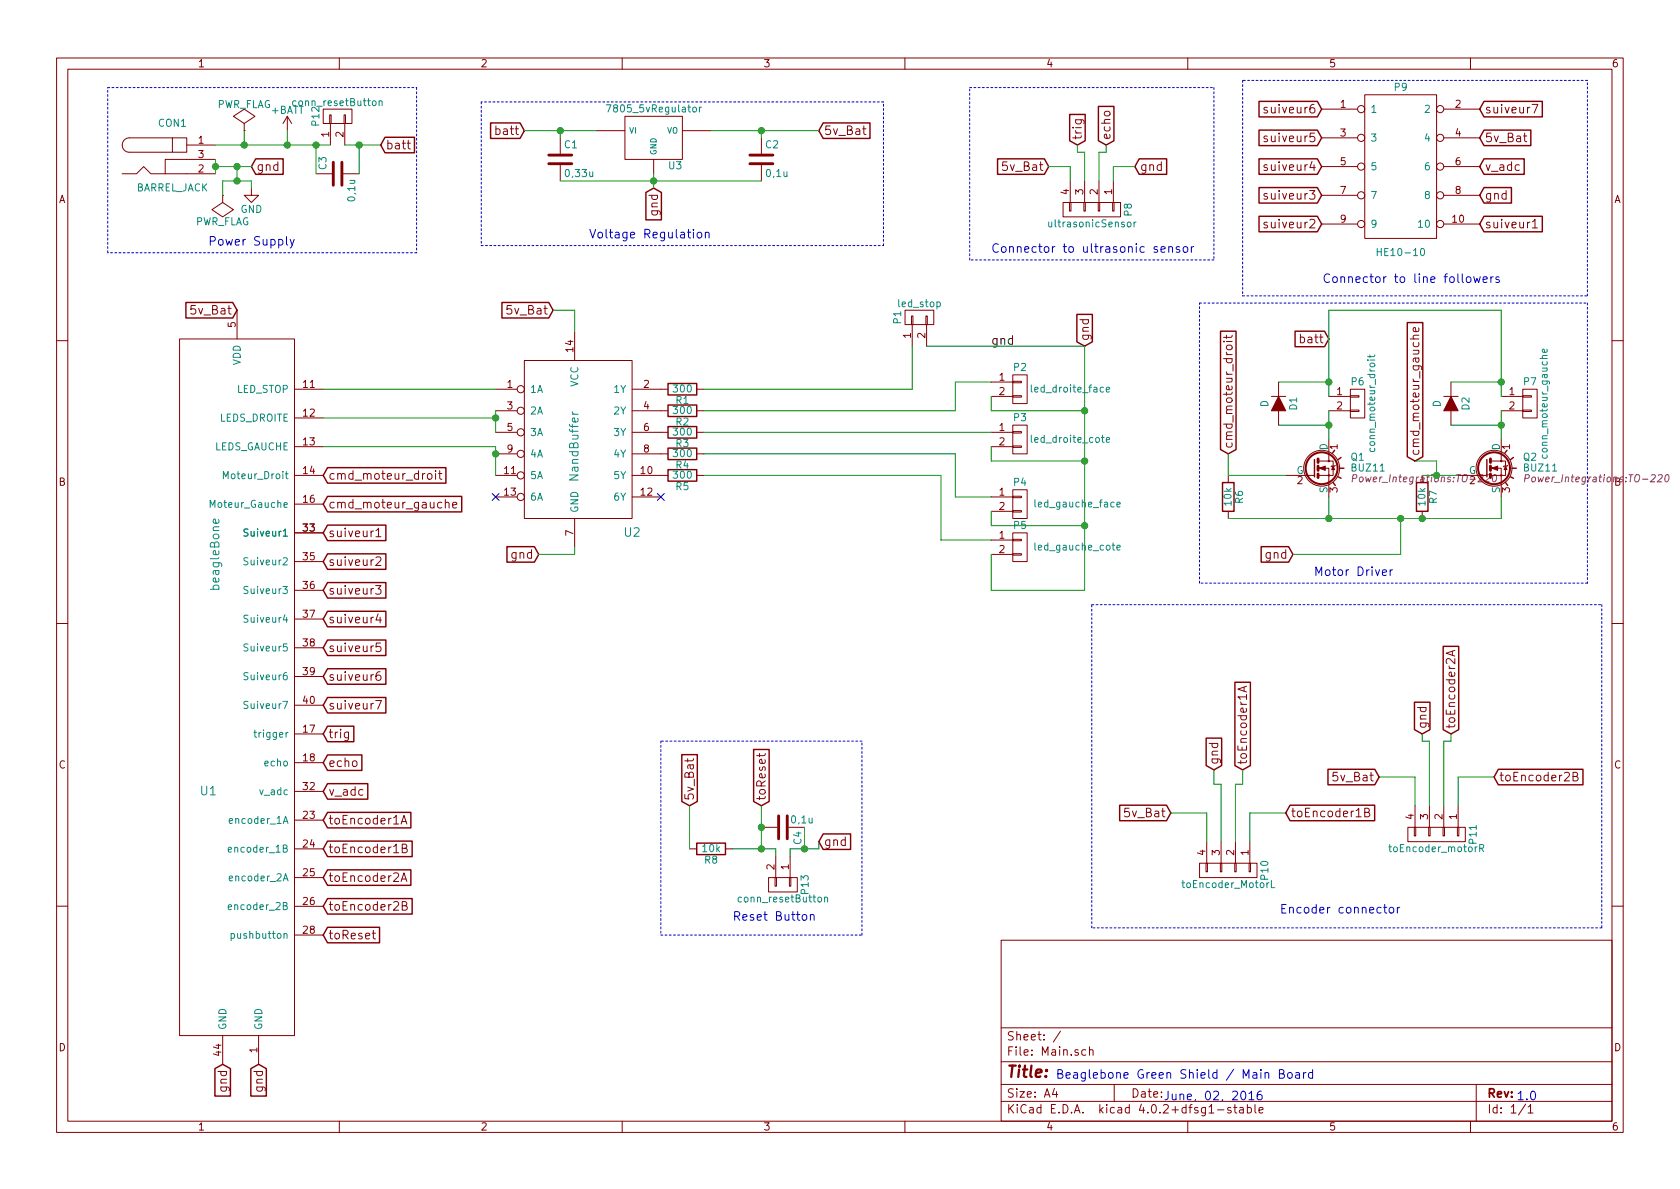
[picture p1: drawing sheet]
<svg xmlns="http://www.w3.org/2000/svg" width="297mm" height="210mm" viewBox="0 0 297 210" stroke-linecap="round" stroke-linejoin="round" font-family="sans-serif">
<g fill="none" stroke="#840000" stroke-width=".18">
<path d="M10 10.3h277v189.9h-277zM12 12.2h273v186.1h-273zM57.1 19.3h5.1v2.5h-5.1zM60 10.3v1.9M110 10.3v1.9M160 10.3v1.9M210 10.3v1.9M233.7 19.3h6.3M241.3 16.8h12.7v25.4h-12.7zM255.3 19.3h6.3M260 10.3v1.9M270.9 18.5h1l-.7 1.5"/>
<path d="M21.6 30.7h2.5l1.3-1.2 1.3 1.2h11.4M30.5 24.4h2.5v2.5h-2.5zM30.5 24.4h-7.6a1.27 1.27 0 0 0-1.3 1.2 1.27 1.27 0 0 0 1.3 1.3h7.6M33 25.6h5.1M38.1 28.2h-8.9v2.5M39.4 34.5h.1M39.4 34.5v1.3l1.9 1.3-1.9 1.2-1.9-1.2 1.9-1.3M43.2 23.1h.1M43.2 21.8l1.9-1.2-1.9-1.3-1.9 1.3 1.9 1.2v1.3M44.4 33.3v1.2h1.3l-1.3 1.3-1.2-1.3h1.2M50.8 20.6l-.8 1.2M50.8 20.6v2.5"/>
<path d="M50.8 20.6l.8 1.2M55.9 30.7h2.8M58.3 20.3h.2v1.5h-.2zM58.4 21.8v3.8M60.7 30.7h2.8M60.8 20.3h.3v1.5h-.3zM61 21.8v3.8M72 25.3h.6M72.2 24.8v1.3l.4 .2M99.1 24.4v2.8M99.1 29.2v2.8M105.4 23.1h5.1"/>
<path d="M110.5 20.6h10.1v7.6h-10.1zM115.6 28.2v2.5M120.6 23.1h5.1M134.6 24.4v2.8M134.6 29.2v2.8M152.5 22.8h.6M152.7 22.3v1.3l.4 .2M188 35.8h10.1v2.5h-10.1zM189.1 35.8h.3v1.5h-.3zM189.2 32v3.8M191.6 35.8h.3v1.5h-.3zM191.8 32v3.8"/>
<path d="M194.2 35.8h.2v1.5h-.2zM194.3 32v3.8M196.7 35.8h.3v1.5h-.3zM196.8 32v3.8M233.7 24.4h6.3M233.7 29.5h6.3M233.7 34.5h6.3M233.7 39.6h6.3M243.8 23.1h.1M255.3 24.4h6.3M255.3 29.5h6.3M255.3 34.5h6.3"/>
<path d="M255.3 39.6h6.3M269.4 24h.6M269.6 23.5v1.4l.4 .2M270.9 39.2l.5-.4v1.5M31.7 59.9h20.4v123.2h-20.4zM41.9 54.9v5M101.6 58.7v5M160 54.9h5.1v2.5h-5.1zM161.2 55.9h.2v1.5h-.2zM161.3 57.4v3.8M163.7 55.9h.3v1.5h-.3zM163.8 57.4v3.8"/>
<path d="M216.8 59.3v.6M217.9 59.3l-.2 .4h-1.4M249.4 59.9h1.5M250.8 58l.1 .4-.2 .2h-.8v-.6l.3-.1 .2 .7M250.9 59.3h-.8a.37 .37 0 0 0-.3 .3 .37 .37 0 0 0 .2 .3M270.9 40.3h.9M10 60.2h2M52.1 68.8h5M52.1 73.9h5M52.1 79h5M87.6 68.8h3.8M87.6 72.6h3.8"/>
<path d="M87.6 76.4h3.8M92.7 63.7h19.1v28h-19.1zM111.8 68.8h6.3M111.8 72.6h6.3M111.8 76.4h6.3M123.2 68.8h1.3M123.2 72.6h1.3M123.2 76.4h1.3M175.3 76.4h3.8M175.3 79h3.8M175.3 67.6h3.8M175.3 70.1h3.8"/>
<path d="M179.1 70h1.5v.2h-1.5zM179.1 67.4h1.5v.3h-1.5zM179.1 66.3h2.5v5.1h-2.5zM179.1 78.9h1.5v.2h-1.5zM179.1 76.3h1.5v.3h-1.5zM179.1 75.2h2.5v5.1h-2.5zM216.3 60.4h.2M216.8 60.4h1.1M216.9 61.2l.2-.2h.5l.2 .2 .1 .3-.3 .3h-.5l-.3-.3zM224.8 70.1h2.5M226.1 67.6v2.5M226.1 72.6v2.6"/>
<path d="M234.9 77.7v3.8h-1.7M234.9 72.6h3.9M234.9 70.1h3.9M238.8 72.5h1.5v.3h-1.5zM238.8 70h1.5v.2h-1.5zM238.8 68.8h2.5v5.1h-2.5zM255.3 70.1h2.5M256.5 67.6v2.5M256.5 72.6v2.6M265.4 77.7v3.8h-1.7M265.4 72.6h3.8M265.4 70.1h3.8"/>
<path d="M269.2 72.5h1.6v.3h-1.6zM269.2 70h1.6v.2h-1.6zM269.2 68.8h2.6v5.1h-2.6zM285 60.2h2M52.1 84.1h5M52.1 94.2h5M52.1 99.3h5M52.1 89.1h5M66.5 93.8l.4-.4v1.5M66.5 98.6l.2-.1h.4l.2 .1 .1 .3-.1 .2-.9 .9h1M66.5 94.9h.9M75.6 83.9l.3-.2 .4 .2 .1 .6-.2 .2-.3 .1-.3-.2z"/>
<path d="M77 83.2v.2M77 83.7v1.1M77.5 83.7h.6M77.7 83.2v1.4l.4 .2M78.7 89l.1-.1a.36 .36 0 0 1 .6 .1v.8M78.7 88.3v1.5M80 89.3l.8-.1-.1-.3-.4-.1-.3 .2 .1 .8h.6M87.6 80.3h3.8M87.6 84.1h3.8M87.6 87.9h3.8M101.6 91.7v5.1M111.8 80.3h6.3"/>
<path d="M111.8 84.1h6.3M111.8 87.9h5M123.2 80.3h1.3M123.2 84.1h1.3M175.3 87.9h3.8M175.3 95.5h3.8M175.3 98h3.8M175.3 90.4h3.8M179.1 97.9h1.5v.3h-1.5zM179.1 95.4h1.5v.2h-1.5zM179.1 94.2h2.5v5.1h-2.5zM179.1 90.3h1.5v.2h-1.5z"/>
<path d="M179.1 87.8h1.5v.2h-1.5zM179.1 86.6h2.5v5.1h-2.5zM217.2 84.1v1.2M217.2 90.4v1.3M227.3 84.1h5.1M233.2 84.1h1.7v3.8M234.9 81.5h.8v2.6h-.8v-1.3h-1.7M236.1 82.3l-.8 .2M251.5 90.4v1.3M257.8 84.1h5.1M263.7 84.1h1.7v3.8M265.4 81.5h.8v2.6h-.8v-1.3h-1.7"/>
<path d="M266.6 82.3l-.8 .2M10 110.3h2M52.1 104.4h5M52.1 109.5h5M52.1 114.5h5M52.1 119.6h5M66.4 103.6h1l-.5 .5 .3 .1 .2 .2-.1 .5-.2 .2h-.5l-.2-.2M66.9 108.6l-.4 1h.9M67.2 118.8a.62 .62 0 0 0-.7 .7v.7a.48 .48 0 0 0 .9-.2l-.1-.5a.48 .48 0 0 0-.8 .2M67.2 109.1v1.1M67.3 113.7h-.8v.7l.2-.1 .5 .1 .2 .2v.4l-.3 .2h-.4l-.2-.1M256.8 115.2v.7"/>
<path d="M257.2 115l-1.5 .5 1.5 .5M285 110.3h2M52.1 124.7h5M52.1 139.9h5M52.1 129.8h5M52.1 134.9h5M66.4 123.9h1l-.6 1.5M121.6 134.2v.5M122.6 134.2l-.2 .3h-1.3M134.3 133.2v.6M135.3 133.2l-.2 .4h-1.3M220 121.5v.7"/>
<path d="M220.4 121.4l-1.5 .5 1.5 .5M278.1 137.3l.7-.1 .1-.2v-.3l-.3-.1h-.5v1.5h.6l.3-.3v-.2l-.4-.3M52.1 145h5M52.1 150.1h5M52.1 155.2h5M70.9 145.7l.5-1.5 .5 1.5M70.9 155.9l.5-1.5 .5 1.5M71 145.3h.8M71 155.4h.8M71.1 150l.7-.1 .1-.2v-.3l-.3-.1h-.5v1.5h.6l.3-.3v-.2l-.4-.3M121.9 150.1h1.3M128.3 150.1h1.2"/>
<path d="M134.6 146.3h2.8M135.9 155.2h5.1v2.5h-5.1zM137 155.2h.3v1.5h-.3zM137.2 151.4v3.8M139.4 146.3h2.8M139.6 155.2h.2v1.5h-.2zM139.7 151.4v3.8M212.1 152.6h10.1v2.6h-10.1zM213.2 152.6h.3v1.6h-.3zM213.4 148.8v3.8M215.8 152.6h.2v1.6h-.2zM215.9 148.8v3.8"/>
<path d="M218.3 152.6h.3v1.6h-.3zM218.4 148.8v3.8M220.9 152.6h.2v1.6h-.2zM221 148.8v3.8M241.3 143.7l.7-.1 .1-.2-.1-.3-.2-.2h-.5v1.5h.6l.2-.1 .1-.4-.4-.2M248.9 146.3h10.2v2.5h-10.2zM250.1 146.3h.2v1.5h-.2zM250.2 142.5v3.8M252.6 146.3h.3v1.5h-.3zM252.7 142.5v3.8M255.1 146.3h.3v1.5h-.3zM255.3 142.5v3.8"/>
<path d="M257.7 146.3h.2v1.5h-.2zM257.8 142.5v3.8M10 160.2h2M52.1 160.3h5M52.1 165.3h5M65.8 165h.6M66 164.5v1.3l.4 .2M71.1 160.2l.7-.1 .1-.2v-.3l-.3-.2h-.5v1.6h.6l.2-.2 .1-.4-.4-.2M177 166.3h108v32h-108zM285 160.2h2M39.4 183.1v5.1M45.7 183.1v5.1"/>
<path d="M60 198.3v1.9M110 198.3v1.9M160 198.3v1.9M177 194.8h108M177 191.8h108M177 187.8h108M177 181.8h108M186.4 192.5l-.3 1h.9M186.8 193v1M187.5 182.3l-1.3 2M192 185.7l-.5-.1-.2 .3v.6l.2 .1 .5-.1M192.6 185.7l.2-.1 .4 .1 .1 .9"/>
<path d="M192.6 185.1v1.5M197 191.8v3M210 198.3v1.9M215.3 196.3h1.1M217.6 195.9a.37 .37 0 0 0-.6 .1l.1 .3 .5 .1 .1 .1-.2 .3-.5-.1M218.1 195.8h.6M218.3 195.3v1.3l.4 .2M219.2 195.9h.6v.9M219.8 196.2l-.4 .1-.3 .2 .3 .3 .4-.1M220.5 195.9l.5-.1 .3 .3-.2 .6h-.6M220.5 195.3v1.5M221.9 195.3v1.3l.2 .2"/>
<path d="M222.6 196.3l.7-.1v-.3l-.5-.1-.2 .2 .1 .7h.6M260 198.3v1.9M261 191.8v6.5M269.7 195.2l-1.2 2M270.2 195.8l.4-.5v1.5M270.2 196.8h.8"/>
<circle cx="240.7" cy="19.3" r=".63"/>
<circle cx="254.6" cy="19.3" r=".63"/>
<circle cx="240.7" cy="34.5" r=".63"/>
<circle cx="240.7" cy="39.6" r=".63"/>
<circle cx="240.7" cy="24.4" r=".63"/>
<circle cx="240.7" cy="29.5" r=".63"/>
<circle cx="254.6" cy="39.6" r=".63"/>
<circle cx="254.6" cy="24.4" r=".63"/>
<circle cx="254.6" cy="29.5" r=".63"/>
<circle cx="254.6" cy="34.5" r=".63"/>
<circle cx="92.1" cy="68.8" r=".63"/>
<circle cx="92.1" cy="76.4" r=".63"/>
<circle cx="92.1" cy="72.6" r=".63"/>
<circle cx="92.1" cy="84.1" r=".63"/>
<circle cx="92.1" cy="80.3" r=".63"/>
<circle cx="92.1" cy="87.9" r=".63"/>
<circle cx="233.7" cy="82.8" r="3.2"/>
<circle cx="234.9" cy="81.5" r=".13"/>
<circle cx="234.9" cy="84.1" r=".13"/>
<circle cx="264.2" cy="82.8" r="3.2"/>
<circle cx="265.4" cy="84.1" r=".13"/>
<circle cx="265.4" cy="81.5" r=".13"/>
</g>
<g fill="none" stroke="#008484" stroke-width=".18">
<path d="M65.9 17.9l.3-.1 .3 .3v.3l-.3 .3-.3-.1-.1-.2zM67 18l.2-.2 .3 .1 .1 .8M67 17.8v.9M107.2 18.5h.8l-.5 1.3M122.5 19.1l.4-.2 .2 .3v.4l-.2 .2-.4-.1zM123.7 18.9v.9M124 18.9l-.3 .3M199.4 39.4l.3-.1 .3 .2v.4l-.3 .2-.3-.1zM200.5 39.3v.8M200.9 39.3l-.4 .2M165.7 53.5l.3-.1 .3 .2-.2 .6h-.4M243.5 43.9v1.3"/>
<path d="M243.5 44.5h.7M251.3 44l.1-.1a.67 .67 0 0 1 .5 .7 .67 .67 0 0 1-.5 .6l-.1-.1-.1-.4zM101.2 72.8l.1 .3 .2 .1M101.2 73.2h1M195.6 68.9l.6-.1-.1-.3h-.3l-.2 .2 .1 .6h.4M195.6 77.8l.6-.1-.1-.3h-.3l-.2 .1 .1 .7h.4M241.8 63.7h.1M242.2 63.7h.9M242.2 62.8v.4M243.1 62.8l-.2 .3h-1.1M273.5 61.8l.1 .3-.2 .2-.6-.1v-.4l.2-.1 .1 .6M273.6 62.9h-.8l-.1 .3 .1 .2"/>
<path d="M37.2 89.7v-1.2l.4 .9 .4-.9v1.2M38.6 91.9l.1 .4-.2 .2h-.7v-.6l.2-.1 .2 .7M39.5 84.7v-1.3l.4 .9 .4-.9v1.3M50.4 83.8h.5M50.6 83.4v1l.3 .3M197.5 96.8l.6-.1-.1-.2-.3-.1-.2 .2v.6h.5M197.5 89.2l.6-.1-.1-.2-.3-.1-.2 .2v.6h.5M40.4 150.3l.5-.2v-.2l-.4-.1-.1 .2v.6h.5M144.7 158.8l.1-.2 .4 .2 .1 .5-.2 .1-.3 .1-.1-.1zM145.8 158.8l.2-.2 .3 .1v.8M145.8 158.6v.9M224.8 155.7v1.3h.6"/>
<path d="M261.6 150l.6-.1 .1-.5-.7-.1v1.3M261.9 150l.4 .6M40.4 160.4l.5-.1v-.2l-.4-.1-.1 .2v.6h.5M50.2 165.2l.2-.1h.3v.8"/>
</g>
<g fill="none" stroke="#840000" stroke-width=".25">
<path d="M194.2 18.8h2.8v6.1l-1.4 .7-1.4-.7zM222.6 17.9h10.3l.8 1.4-.8 1.4h-10.3zM262.4 17.9h10.3v2.8h-10.3l-.8-1.4zM45.2 28.1h4.9v2.7h-4.9l-.8-1.3zM68.1 24.3h5.2v2.7h-5.2l-.8-1.4zM86.7 21.7h5.2l.8 1.4-.8 1.4h-5.2zM114.2 34l1.4-.7 1.3 .7v4.9h-2.7zM145.5 21.7h8.3v2.8h-8.3l-.7-1.4zM176.4 28.1h8.3l.7 1.4-.7 1.3h-8.3zM189.1 20.2h2.8v4.7l-1.4 .7-1.4-.7zM201.4 28.1h4.9v2.7h-4.9l-.7-1.3zM222.6 38.2h10.3l.8 1.4-.8 1.4h-10.3z"/>
<path d="M222.6 33.2h10.3l.8 1.3-.8 1.4h-10.3zM222.6 28.1h10.3l.8 1.4-.8 1.3h-10.3zM222.6 23h10.3l.8 1.4-.8 1.3h-10.3zM262.4 38.2h10.3v2.8h-10.3l-.8-1.4zM262.4 33.2h4.8v2.7h-4.8l-.8-1.4zM262.4 28.1h7.1v2.7h-7.1l-.8-1.3zM262.4 23h8.3v2.7h-8.3l-.8-1.3zM32.9 53.5h8.2l.8 1.4-.8 1.3h-8.2zM88.7 53.5h8.3l.8 1.4-.8 1.3h-8.3zM190.4 55.6h2.7v4.8l-1.3 .8-1.4-.8zM215.8 58.6h2.7v20.9l-1.3 .8-1.4-.8zM229 58.6h5.2l.7 1.3-.7 1.4h-5.2z"/>
<path d="M248.8 57h2.8v23.8l-1.4 .7-1.4-.7zM118.1 67.8h5.1v2h-5.1zM118.1 71.6h5.1v2.1h-5.1zM118.1 75.4h5.1v2.1h-5.1zM118.1 79.2h5.1v2.1h-5.1zM236 79.6l-.4 .5M266.4 79.6l-.3 .5M57.9 82.7h20.9v2.7h-20.9l-.8-1.3zM57.9 87.8h23.7v2.7h-23.7l-.8-1.4zM57.9 92.9h10.3v2.7h-10.3l-.8-1.4zM57.9 97.9h10.3v2.8h-10.3l-.8-1.4zM89.6 96.7h4.9l.7 1.3-.7 1.4h-4.9z"/>
<path d="M118.1 83.1h5.1v2h-5.1zM216.2 85.3h2v5.1h-2zM223 96.7h4.8l.8 1.3-.8 1.4h-4.8zM232.4 81.3v3M235.7 85.3l.4 .5M236.6 84.3l.5 .3M236.9 82.8h.7M237.1 80.9l-.5 .4M250.4 85.3h2.1v5.1h-2.1zM262.9 81.3v3M266.2 85.3l.4 .5M267.1 84.3l.5 .3"/>
<path d="M267.3 82.8h.8M267.6 80.9l-.5 .4M57.9 103h10.3v2.8h-10.3l-.8-1.4zM57.9 108.1h10.3v2.7h-10.3l-.8-1.3zM57.9 113.2h10.3v2.7h-10.3l-.8-1.4zM57.9 118.3h10.3v2.7h-10.3l-.8-1.4zM255.2 114.3h2.7v14.7l-1.4 .8-1.3-.8zM57.9 123.3h10.3v2.8h-10.3l-.8-1.4zM57.9 138.6h7.1v2.7h-7.1l-.8-1.4zM57.9 128.4h4.7v2.8h-4.7l-.8-1.4zM57.9 133.5h6.1v2.7h-6.1l-.8-1.3zM120.5 133.4h2.8v8.3l-1.4 .8-1.4-.8z"/>
<path d="M133.2 132.5h2.8v9.2l-1.4 .8-1.4-.8zM213.3 130.5h2.7v4.9l-1.4 .7-1.3-.7zM218.3 120.6h2.8v14.8l-1.4 .7-1.4-.7zM234.8 136h8.3l.7 1.4-.7 1.4h-8.3zM250.1 124.2h2.7v4.8l-1.3 .8-1.4-.8zM264.9 136h15v2.8h-15l-.7-1.4zM57.9 143.7h14.7v2.7h-14.7l-.8-1.4zM57.9 148.7h15v2.8h-15l-.8-1.4zM57.9 153.8h14.7v2.8h-14.7l-.8-1.4zM57.9 158.9h15v2.7h-15l-.8-1.3zM123.2 149.1h5.1v2h-5.1zM145.5 147.5h4.9v2.7h-4.9l-.7-1.4z"/>
<path d="M198 142.4h8.2l.8 1.4-.8 1.3h-8.2zM228.1 142.4h15v2.7h-15l-.8-1.3zM57.9 164h9.2v2.7h-9.2l-.8-1.4zM38 189l1.4-.8 1.3 .8v4.8h-2.7zM44.3 189l1.4-.8 1.4 .8v4.8h-2.8z"/>
</g>
<path d="M87 87.3l1.2 1.2M88.2 87.3l-1.2 1.2M116.2 87.3l1.2 1.2M117.4 87.3l-1.2 1.2" fill="none" stroke="#000084" stroke-width=".18"/>
<g fill="none" stroke="#840000" stroke-width=".36">
<circle cx="233.7" cy="82.8" r="2.82"/>
<circle cx="264.2" cy="82.8" r="2.82"/>
</g>
<g fill="none" stroke="#840000" stroke-width=".51">
<path d="M58.9 28.7v4.1M60.5 28.7v4.1M97 29h4.1M97 27.4h4.1M132.6 29h4.1M132.6 27.4h4.1M233 81.1v.7M233 82.4v.8M233 83.8v.6M263.5 81.1v.7M263.5 82.4v.8M263.5 83.8v.6"/>
<path d="M137.7 144.3v4M139.2 144.3v4"/>
</g>
<g fill="#840000" stroke="#840000" stroke-width=".18">
<path d="M235.7 82.4l.3 .7h-.5z"/>
<path d="M233.3 82.8l1-.4v.8z"/>
<path d="M266.2 82.4l.2 .7h-.5z"/>
<path d="M263.8 82.8l1-.4v.8z"/>
<path d="M226.1 70.1l1.2 2.5h-2.5z"/>
<path d="M256.5 70.1l1.3 2.5h-2.5z"/>
</g>
<path d="M239.1 84.6l.7-.1 .1-.5-.7-.1-.1 1.3M262.7 84l.5-.1 .2 .1v.3l-.9 .9h.8M264.1 84l.3-.1a.75 .75 0 0 1-.3 1.3l-.2-.1v-.4zM269.6 84.6l.7-.1 .1-.5-.7-.1-.2 1.3M293.2 84l.5-.1 .2 .1v.3l-.9 .9h.8M294.5 84l.4-.1a.75 .75 0 0 1-.3 1.3l-.2-.1v-.4z" fill="none" stroke="#840084" stroke-width=".18"/>
<g fill="none" stroke="#0000c2" stroke-width=".18">
<path d="M50.6 41.8v1.3l.3 .3M51.3 42.3l.4 1.1M52 42.3l-.5 1.4-.2 .2M104.3 40.6l.5 1.5 .5-1.5M105.8 41.2l.2-.1 .5 .1v.6l-.1 .2-.4 .1-.2-.2zM124.7 41.2l.1-.1a.36 .36 0 0 1 .6 .2v.8M205.3 44.1l.7-.1-.1-.3-.4-.1-.2 .2 .1 .7h.5M206.7 43.8v-.1a.36 .36 0 0 1 .6 .1v.8M206.7 43.6v1M208.5 43.7l-.3-.1-.3 .2 .1 .2 .5 .2v.3h-.6M209.3 43.7l.4-.1 .3 .3v.4l-.3 .3-.4-.1-.1-.2v-.4zM210.6 43.6v1"/>
<path d="M211.1 43.6l-.3 .1-.2 .2M235.1 48.6a.62 .62 0 0 0-.8 0 .62 .62 0 0 0-.2 .7 .58 .58 0 0 0 .3 .6 .58 .58 0 0 0 .7-.1M235.8 49l.3-.1 .3 .3v.5l-.3 .3-.3-.1-.2-.2v-.5zM237.1 49.1l.1-.1a.36 .36 0 0 1 .5 .2v.8M237.1 48.9v1.1M264 48.9l-.2 .1-.2 .2M265 49l-.3-.1-.2 .3v.2l.5 .1v.4h-.5M232.7 101.8v-1.6l.5 1.1 .5-1.1v1.6M246.2 100.8h-.3l-.1 .3M227.4 159.9h-.8v1.6h.8M142 161.8l.3-.1 .3 .3v.5l-.3 .2h-.3l-.2-.2v-.5zM143.3 161.9l.1-.1a.36 .36 0 0 1 .5 .1v.8"/>
<path d="M143.3 161.7v1M226.6 160.7h.6M247.1 160.4v1.1M247.5 160.4l-.3 .1-.1 .3M220.8 193.4l.5-.4v1.5M220.8 194.5h.9M223 193a.62 .62 0 0 0-.7 .6l.1 .7a.48 .48 0 0 0 .8-.1l-.1-.5a.48 .48 0 0 0-.8 .1M223.7 189.8v-.1a.36 .36 0 0 1 .6 .2v.8M226.2 189.9l.7-.1 .1-.2-.1-.3-.2-.2h-.5v1.6h.6l.2-.2 .1-.3-.4-.3M227.7 189.8l.3-.1 .4 .1 .1 .6-.2 .2-.3 .1-.3-.2zM229.1 189.7h.6l.1 1M229.8 190l-.5 .1a.3 .3 0 0 0-.3 .3 .3 .3 0 0 0 .3 .3l.5-.1"/>
<path d="M230.5 189.7v1M230.9 189.7h-.3l-.1 .3M232.1 189.7a.48 .48 0 0 0-.7 .1v.7a.48 .48 0 0 0 .7 .1M232.1 189.1v1.6"/>
</g>
<g fill="none" stroke="#008400" stroke-width=".18">
<path d="M38.1 29.5h6.3M38.1 28.2v2.5M38.1 25.6h20.3M41.9 29.5v2.5M43.2 23.1v2.5M44.4 33.3v-1.3h-5v2.5M50.8 23.1v2.5M55.9 25.6v5.1M61 25.6h6.3M63.5 25.6v5.1M92.7 23.1h12.7M99.1 23.1v1.3"/>
<path d="M99.1 32h35.5M115.6 30.7v2.6M125.7 23.1h19.1M134.6 23.1v1.3M185.4 29.5h3.8v2.5M190.5 25.6v1.3h1.3v5.1M195.6 25.6v1.3h-1.3v5.1M200.7 29.5h-3.9v2.5M97.8 54.9h3.8v3.8M57.1 68.8h30.5M57.1 73.9h30.5M57.1 79h30.5v5.1"/>
<path d="M87.6 72.6v3.8M124.5 76.4h50.8M161.3 61.2v7.6h-36.8M163.8 61.2h28v43.2h-16.5v-6.4M175.3 67.6h-6.4v5h-44.4M175.3 70.1v2.5h16.5M175.3 79v2.5h16.5M226.1 67.6h8.8M226.1 75.2h8.8M234.9 70.1v-15.2h30.5v15.2M234.9 72.6v5.1M256.5 67.6h8.9"/>
<path d="M256.5 75.2h8.9M265.4 72.6v5.1M101.6 96.8v1.2h-6.4M124.5 80.3h44.4v7.6h6.4M124.5 84.1h41.9v11.4h8.9M175.3 90.4v2.6h16.5M217.2 80.3v3.8h10.1M234.9 87.9v3.8M247.6 91.7v6.3h-19M250.2 81.5h3.8v2.6M251.5 84.1h6.3M265.4 87.9v3.8h-48.2"/>
<path d="M214.6 136.1v2.6h1.3v10.1M219.7 136.1v2.6h-1.3v10.1M243.8 137.4h6.4v5.1M251.5 129.8v1.3h1.2v11.4M256.5 129.8v1.3h-1.2v11.4M264.2 137.4h-6.4v5.1M121.9 142.5v7.6M129.5 150.1h7.7v1.3M134.6 142.5v7.6M142.2 146.3v3.8M144.8 148.8v1.3h-5.1v1.3M207 143.8h6.4v5"/>
<path d="M227.3 143.8h-6.3v5"/>
</g>
<g fill="#008400" stroke="#008400" stroke-width=".25">
<circle cx="87.6" cy="73.9" r=".51"/>
<circle cx="87.6" cy="80.3" r=".51"/>
<circle cx="191.8" cy="93" r=".51"/>
<circle cx="191.8" cy="81.5" r=".51"/>
<circle cx="191.8" cy="72.6" r=".51"/>
<circle cx="235" cy="75.2" r=".51"/>
<circle cx="265.4" cy="75.2" r=".51"/>
<circle cx="265.4" cy="67.6" r=".51"/>
<circle cx="235" cy="67.6" r=".51"/>
<circle cx="99.1" cy="23.1" r=".51"/>
<circle cx="134.6" cy="23.1" r=".51"/>
<circle cx="247.7" cy="91.7" r=".51"/>
<circle cx="251.5" cy="91.7" r=".51"/>
<circle cx="235" cy="91.7" r=".51"/>
<circle cx="115.6" cy="32" r=".51"/>
<circle cx="134.6" cy="146.3" r=".51"/>
<circle cx="134.6" cy="150.1" r=".51"/>
<circle cx="142.2" cy="150.1" r=".51"/>
<circle cx="38.1" cy="29.5" r=".51"/>
<circle cx="41.9" cy="29.5" r=".51"/>
<circle cx="41.9" cy="32" r=".51"/>
<circle cx="43.2" cy="25.6" r=".51"/>
<circle cx="50.8" cy="25.6" r=".51"/>
<circle cx="55.9" cy="25.6" r=".51"/>
<circle cx="63.5" cy="25.6" r=".51"/>
</g>
<g fill="none" stroke="#0000c2" stroke-width=".18" stroke-dasharray=".3 .4">
<path d="M19 15.5h54.7M73.7 15.5v29.2M85.1 18v25.4M156.2 18h-71.1M171.4 15.5h43.2M214.6 15.5v30.5M219.7 14.2v38.1M280.7 14.2h-61M19 44.7v-29.2M73.7 44.7h-54.7M85.1 43.4h71.1M156.2 43.4v-25.4"/>
<path d="M171.4 46v-30.5M212.1 53.6h68.6M214.6 46h-43.2M219.7 52.3h61M280.7 52.3v-38.1M280.7 53.6v49.5M193 106.9h90.2M212.1 103.1v-49.5M280.7 103.1h-68.6M283.2 106.9v57.2M116.8 131.1v34.2M152.4 131.1h-35.6"/>
<path d="M116.8 165.3h35.6M152.4 165.3v-34.2M193 164.1v-57.2M283.2 164.1h-90.2"/>
</g>
<text font-size="2.8" fill="#840000" x="178" y="190.5">Title:</text>
<g font-size="2.1" fill="#840000">
<text x="87.9" y="23.9">batt</text>
<text x="145.7" y="23.9">5v_Bat</text>
<text x="224" y="20.1">suiveur6</text>
<text x="262.5" y="20.1">suiveur7</text>
<text x="68.2" y="26.4">batt</text>
<text x="191.3" y="24.7" transform="rotate(-90 191.3 24.7)">trig</text>
<text x="196.3" y="24.7" transform="rotate(-90 196.3 24.7)">echo</text>
<text x="224" y="25.1">suiveur5</text>
<text x="262.5" y="25.1">5v_Bat</text>
<text x="45.4" y="30.2">gnd</text>
<text x="177.5" y="30.2">5v_Bat</text>
<text x="201.6" y="30.2">gnd</text>
<text x="224" y="35.3">suiveur3</text>
<text x="224" y="30.2">suiveur4</text>
<text x="262.5" y="35.3">gnd</text>
<text x="262.5" y="30.2">v_adc</text>
<text x="116.3" y="38.1" transform="rotate(-90 116.3 38.1)">gnd</text>
<text x="224" y="40.4">suiveur2</text>
<text x="262.5" y="40.4">suiveur1</text>
<text x="34" y="55.6">5v_Bat</text>
<text x="89.9" y="55.6">5v_Bat</text>
<text x="192.5" y="60.3" transform="rotate(-90 192.5 60.3)">gnd</text>
<text x="230.1" y="60.7">batt</text>
<text x="217.9" y="79.3" transform="rotate(-90 217.9 79.3)">cmd_moteur_droit</text>
<text x="251" y="80.6" transform="rotate(-90 251 80.6)">cmd_moteur_gauche</text>
<text x="58.1" y="84.8">cmd_moteur_droit</text>
<text x="58.1" y="89.9">cmd_moteur_gauche</text>
<text x="58.1" y="95">suiveur1</text>
<text x="58.1" y="100.1">suiveur2</text>
<text x="90.4" y="98.8">gnd</text>
<text x="223.8" y="98.8">gnd</text>
<text x="58.1" y="105.2">suiveur3</text>
<text x="58.1" y="110.2">suiveur4</text>
<text x="58.1" y="115.3">suiveur5</text>
<text x="58.1" y="120.4">suiveur6</text>
<text x="58.1" y="125.5">suiveur7</text>
<text x="58.1" y="130.6">trig</text>
<text x="252.2" y="128.9" transform="rotate(-90 252.2 128.9)">gnd</text>
<text x="257.3" y="128.9" transform="rotate(-90 257.3 128.9)">toEncoder2A</text>
<text x="58.1" y="135.6">echo</text>
<text x="215.4" y="135.2" transform="rotate(-90 215.4 135.2)">gnd</text>
<text x="220.5" y="135.2" transform="rotate(-90 220.5 135.2)">toEncoder1A</text>
<text x="58.1" y="140.7">v_adc</text>
<text x="122.7" y="141.6" transform="rotate(-90 122.7 141.6)">5v_Bat</text>
<text x="135.4" y="141.6" transform="rotate(-90 135.4 141.6)">toReset</text>
<text x="236" y="138.2">5v_Bat</text>
<text x="265.1" y="138.2">toEncoder2B</text>
<text x="58.1" y="145.8">toEncoder1A</text>
<text x="145.7" y="149.6">gnd</text>
<text x="199.1" y="144.5">5v_Bat</text>
<text x="228.2" y="144.5">toEncoder1B</text>
<text x="58.1" y="150.9">toEncoder1B</text>
<text x="58.1" y="156">toEncoder2A</text>
<text x="58.1" y="161">toEncoder2B</text>
<text x="58.1" y="166.1">toReset</text>
<text x="178" y="184">Sheet: /</text>
<text x="178" y="186.7">File: Main.sch</text>
<text x="40.1" y="193" transform="rotate(-90 40.1 193)">gnd</text>
<text x="46.5" y="193" transform="rotate(-90 46.5 193)">gnd</text>
<text x="178" y="196.9">KiCad E.D.A. kicad 4.0.2+dfsg1-stable</text>
<text x="178" y="194.1">Size: A4</text>
<text x="263" y="196.9">Id: 1/1</text>
</g>
<g font-size="2.1" fill="#0000c2">
<text x="36.8" y="43.4">Power Supply</text>
<text x="106.5" y="42.2">Voltage Regulation</text>
<text x="175.3" y="44.7">Connector to ultrasonic sensor</text>
<text x="238.1" y="50">Connector to line followers</text>
<text x="233.8" y="101.8">Motor Driver</text>
<text x="228.3" y="161.5">Encoder connector</text>
<text x="129.5" y="162.8">Reset Button</text>
<text x="186.7" y="190.7">Beaglebone Green Shield / Main Board</text>
<text x="200" y="194.1">Date: June, 02, 2016</text>
<text x="263" y="194.1">Rev: 1.0</text>
</g>
<text font-size="2.1" x="175.3" y="61">gnd</text>
<g font-size="2.1" fill="#008484">
<text x="102.3" y="84.7" transform="rotate(-90 102.3 84.7)">NandBuffer</text>
<text x="110.4" y="94.9">U2</text>
<text x="38.8" y="104.1" transform="rotate(-90 38.8 104.1)">beagleBone</text>
<text x="35.5" y="140.6">U1</text>
</g>
<g font-size="1.8" fill="#840000">
<text x="35" y="11.9">1</text>
<text x="85" y="11.9">2</text>
<text x="135" y="11.9">3</text>
<text x="185" y="11.9">4</text>
<text x="235" y="11.9">5</text>
<text x="285" y="11.9">6</text>
<text x="237" y="19">1</text>
<text x="257.3" y="19">2</text>
<text x="35.1" y="25.4">1</text>
<text x="35.1" y="27.9">3</text>
<text x="58.2" y="24.2" transform="rotate(-90 58.2 24.2)">1</text>
<text x="60.7" y="24.2" transform="rotate(-90 60.7 24.2)">2</text>
<text x="237" y="24.1">3</text>
<text x="237" y="29.2">5</text>
<text x="257.3" y="24.1">4</text>
<text x="257.3" y="29.2">6</text>
<text x="10.4" y="35.9">A</text>
<text x="35.1" y="30.5">2</text>
<text x="189" y="34.4" transform="rotate(-90 189 34.4)">4</text>
<text x="191.5" y="34.4" transform="rotate(-90 191.5 34.4)">3</text>
<text x="194.1" y="34.4" transform="rotate(-90 194.1 34.4)">2</text>
<text x="196.6" y="34.4" transform="rotate(-90 196.6 34.4)">1</text>
<text x="237" y="34.3">7</text>
<text x="257.3" y="34.3">8</text>
<text x="285.4" y="35.9">A</text>
<text x="237" y="39.4">9</text>
<text x="256.8" y="39.4">10</text>
<text x="41.7" y="57.9" transform="rotate(-90 41.7 57.9)">5</text>
<text x="161" y="59.8" transform="rotate(-90 161 59.8)">1</text>
<text x="163.6" y="59.8" transform="rotate(-90 163.6 59.8)">2</text>
<text x="101.3" y="62.2" transform="rotate(-90 101.3 62.2)">14</text>
<text x="53.6" y="68.6">11</text>
<text x="89.7" y="68.6">1</text>
<text x="113.8" y="68.6">2</text>
<text x="176.7" y="67.3">1</text>
<text x="176.7" y="69.8">2</text>
<text x="236.4" y="69.8">1</text>
<text x="266.9" y="69.8">1</text>
<text x="53.6" y="73.7">12</text>
<text x="89.7" y="72.4">3</text>
<text x="89.7" y="76.2">5</text>
<text x="113.8" y="72.4">4</text>
<text x="113.8" y="76.2">6</text>
<text x="176.7" y="76.2">1</text>
<text x="236.4" y="72.4">2</text>
<text x="266.9" y="72.4">2</text>
<text x="53.6" y="78.7">13</text>
<text x="53.6" y="83.8">14</text>
<text x="89.2" y="83.8">11</text>
<text x="89.7" y="80">9</text>
<text x="113.3" y="83.8">10</text>
<text x="113.8" y="80">8</text>
<text x="176.7" y="78.7">2</text>
<text x="236.5" y="79.5" transform="rotate(-90 236.5 79.5)">1</text>
<text x="267" y="79.5" transform="rotate(-90 267 79.5)">1</text>
<text x="10.4" y="85.9">B</text>
<text x="53.6" y="88.9">16</text>
<text x="89.2" y="87.6">13</text>
<text x="113.3" y="87.6">12</text>
<text x="176.7" y="87.6">1</text>
<text x="229.4" y="85.6">2</text>
<text x="236.5" y="87.1" transform="rotate(-90 236.5 87.1)">3</text>
<text x="259.9" y="85.6">2</text>
<text x="267" y="87.1" transform="rotate(-90 267 87.1)">3</text>
<text x="53.6" y="94">33</text>
<text x="101.3" y="94.7" transform="rotate(-90 101.3 94.7)">7</text>
<text x="176.7" y="95.2">1</text>
<text x="176.7" y="90.2">2</text>
<text x="53.6" y="99.1">35</text>
<text x="176.7" y="97.8">2</text>
<text x="53.6" y="104.1">36</text>
<text x="53.6" y="109.2">37</text>
<text x="53.6" y="114.3">38</text>
<text x="53.6" y="119.4">39</text>
<text x="53.6" y="124.5">40</text>
<text x="53.6" y="129.5">17</text>
<text x="10.4" y="135.9">C</text>
<text x="53.6" y="134.6">18</text>
<text x="285.4" y="135.9">C</text>
<text x="53.6" y="139.7">32</text>
<text x="53.6" y="144.8">23</text>
<text x="53.6" y="149.9">24</text>
<text x="249.9" y="144.9" transform="rotate(-90 249.9 144.9)">4</text>
<text x="252.5" y="144.9" transform="rotate(-90 252.5 144.9)">3</text>
<text x="255" y="144.9" transform="rotate(-90 255 144.9)">2</text>
<text x="257.6" y="144.9" transform="rotate(-90 257.6 144.9)">1</text>
<text x="53.6" y="154.9">25</text>
<text x="136.9" y="153.8" transform="rotate(-90 136.9 153.8)">2</text>
<text x="139.4" y="153.8" transform="rotate(-90 139.4 153.8)">1</text>
<text x="213.1" y="151.2" transform="rotate(-90 213.1 151.2)">4</text>
<text x="215.6" y="151.2" transform="rotate(-90 215.6 151.2)">3</text>
<text x="218.2" y="151.2" transform="rotate(-90 218.2 151.2)">2</text>
<text x="220.7" y="151.2" transform="rotate(-90 220.7 151.2)">1</text>
<text x="53.6" y="160">26</text>
<text x="53.6" y="165.1">28</text>
<text x="10.4" y="185.9">D</text>
<text x="285.4" y="185.9">D</text>
<text x="39.1" y="186.6" transform="rotate(-90 39.1 186.6)">44</text>
<text x="45.5" y="186.2" transform="rotate(-90 45.5 186.2)">1</text>
<text x="35" y="199.9">1</text>
<text x="85" y="199.9">2</text>
<text x="135" y="199.9">3</text>
<text x="185" y="199.9">4</text>
<text x="235" y="199.9">5</text>
<text x="285" y="199.9">6</text>
</g>
<g font-size="1.8" fill="#008484">
<text x="246.6" y="16">P9</text>
<text x="28" y="22.4">CON1</text>
<text x="38.2" y="19.1">PWR_FLAG</text>
<text x="47.9" y="20.1">+BATT</text>
<text x="52.1" y="18.7">conn_resetButton</text>
<text x="56.4" y="22.1" transform="rotate(-90 56.4 22.1)">P12</text>
<text x="108" y="19.9">7805_5vRegulator</text>
<text x="242.3" y="19.9">1</text>
<text x="252" y="19.9">2</text>
<text x="57.7" y="30" transform="rotate(-90 57.7 30)">C3</text>
<text x="99.8" y="26.2">C1</text>
<text x="118.3" y="29.9">U3</text>
<text x="135.4" y="26.2">C2</text>
<text x="242.3" y="25">3</text>
<text x="252" y="25">4</text>
<text x="23.9" y="33.8">BARREL_JACK</text>
<text x="62.8" y="35.5" transform="rotate(-90 62.8 35.5)">0,1u</text>
<text x="100.1" y="31.3">0,33u</text>
<text x="135.6" y="31.3">0,1u</text>
<text x="242.3" y="30.1">5</text>
<text x="242.3" y="35.2">7</text>
<text x="252" y="30.1">6</text>
<text x="252" y="35.2">8</text>
<text x="34.4" y="39.8">PWR_FLAG</text>
<text x="42.5" y="37.6">GND</text>
<text x="185.8" y="40.2">ultrasonicSensor</text>
<text x="200.1" y="38.1" transform="rotate(-90 200.1 38.1)">P8</text>
<text x="242.3" y="40.3">9</text>
<text x="251" y="40.3">10</text>
<text x="244.2" y="45.3">HE10-10</text>
<text x="158.9" y="54.3">led_stop</text>
<text x="159.3" y="57.2" transform="rotate(-90 159.3 57.2)">P1</text>
<text x="42.5" y="64.7" transform="rotate(-90 42.5 64.7)">VDD</text>
<text x="179.3" y="65.6">P2</text>
<text x="41.7" y="69.5">LED_STOP</text>
<text x="93.7" y="69.5">1A</text>
<text x="102.2" y="68.5" transform="rotate(-90 102.2 68.5)">VCC</text>
<text x="108.6" y="69.5">1Y</text>
<text x="119.2" y="69.4">300</text>
<text x="119.5" y="71.4">R1</text>
<text x="182.8" y="69.4">led_droite_face</text>
<text x="239" y="68.1">P6</text>
<text x="269.4" y="68.1">P7</text>
<text x="38.7" y="74.5">LEDS_DROITE</text>
<text x="93.7" y="73.3">2A</text>
<text x="93.7" y="77.1">3A</text>
<text x="108.6" y="73.3">2Y</text>
<text x="108.6" y="77.1">3Y</text>
<text x="119.2" y="73.2">300</text>
<text x="119.2" y="77">300</text>
<text x="119.5" y="75.2">R2</text>
<text x="179.3" y="74.5">P3</text>
<text x="224.2" y="72" transform="rotate(-90 224.2 72)">D</text>
<text x="229.3" y="72.5" transform="rotate(-90 229.3 72.5)">D1</text>
<text x="254.7" y="72" transform="rotate(-90 254.7 72)">D</text>
<text x="259.8" y="72.5" transform="rotate(-90 259.8 72.5)">D2</text>
<text x="37.7" y="79.6">LEDS_GAUCHE</text>
<text x="93.7" y="80.9">4A</text>
<text x="108.6" y="80.9">4Y</text>
<text x="119.2" y="80.8">300</text>
<text x="119.5" y="79">R3</text>
<text x="119.5" y="82.8">R4</text>
<text x="182.7" y="78.3">led_droite_cote</text>
<text x="229.2" y="83.8">G</text>
<text x="234.7" y="79.6" transform="rotate(-90 234.7 79.6)">D</text>
<text x="238.9" y="81.5">Q1</text>
<text x="239.1" y="83.4">BUZ11</text>
<text x="243.1" y="79.4" transform="rotate(-90 243.1 79.4)">conn_moteur_droit</text>
<text x="259.7" y="83.8">G</text>
<text x="265.2" y="79.6" transform="rotate(-90 265.2 79.6)">D</text>
<text x="269.3" y="81.5">Q2</text>
<text x="269.6" y="83.4">BUZ11</text>
<text x="273.6" y="80.6" transform="rotate(-90 273.6 80.6)">conn_moteur_gauche</text>
<text x="37.7" y="89.8">Moteur_Gauche</text>
<text x="40.1" y="84.7">Moteur_Droit</text>
<text x="93.7" y="84.7">5A</text>
<text x="93.7" y="88.5">6A</text>
<text x="108.6" y="84.7">5Y</text>
<text x="108.6" y="88.5">6Y</text>
<text x="119.2" y="84.6">300</text>
<text x="119.5" y="86.7">R5</text>
<text x="179.3" y="85.9">P4</text>
<text x="183.4" y="89.7">led_gauche_face</text>
<text x="217.7" y="89.4" transform="rotate(-90 217.7 89.4)">10k</text>
<text x="219.8" y="89" transform="rotate(-90 219.8 89)">R6</text>
<text x="234.7" y="87.2" transform="rotate(-90 234.7 87.2)">S</text>
<text x="252" y="89.4" transform="rotate(-90 252 89.4)">10k</text>
<text x="254.1" y="89" transform="rotate(-90 254.1 89)">R7</text>
<text x="265.2" y="87.2" transform="rotate(-90 265.2 87.2)">S</text>
<text x="43.6" y="94.9">Suiveur1</text>
<text x="102.2" y="90.7" transform="rotate(-90 102.2 90.7)">GND</text>
<text x="179.3" y="93.5">P5</text>
<text x="43.6" y="99.9">Suiveur2</text>
<text x="183.3" y="97.3">led_gauche_cote</text>
<text x="43.6" y="105">Suiveur3</text>
<text x="43.6" y="110.1">Suiveur4</text>
<text x="43.6" y="115.2">Suiveur5</text>
<text x="43.6" y="125.3">Suiveur7</text>
<text x="43.6" y="120.3">Suiveur6</text>
<text x="45.4" y="130.4">trigger</text>
<text x="46.9" y="135.5">echo</text>
<text x="46.1" y="140.6">v_adc</text>
<text x="40.9" y="145.7">encoder_1A</text>
<text x="140" y="145.6">0,1u</text>
<text x="141.7" y="149.3" transform="rotate(-90 141.7 149.3)">C4</text>
<text x="261.1" y="149.1" transform="rotate(-90 261.1 149.1)">P11</text>
<text x="40.9" y="150.7">encoder_1B</text>
<text x="40.9" y="155.8">encoder_2A</text>
<text x="124.3" y="150.7">10k</text>
<text x="124.6" y="152.7">R8</text>
<text x="224.2" y="155.5" transform="rotate(-90 224.2 155.5)">P10</text>
<text x="246" y="150.7">toEncoder_motorR</text>
<text x="40.9" y="160.9">encoder_2B</text>
<text x="130.9" y="159.6">conn_resetButton</text>
<text x="143" y="158" transform="rotate(-90 143 158)">P13</text>
<text x="209.3" y="157">toEncoder_MotorL</text>
<text x="41.3" y="166">pushbutton</text>
<text x="40" y="182.1" transform="rotate(-90 40 182.1)">GND</text>
<text x="46.4" y="182.1" transform="rotate(-90 46.4 182.1)">GND</text>
</g>
<text font-size="1.8" fill="#008400" x="240.3" y="85.3">Power_Integrations:TO-220</text>
<g font-size="1.8" fill="#840084">
<text x="270.8" y="85.3">Power_Integrations:TO-220</text>
<text x="285.4" y="85.9">B</text>
</g>
<g font-size="1.4" fill="#008484">
<text x="111.3" y="23.6">VI</text>
<text x="117.8" y="23.6">VO</text>
<text x="116.1" y="27.4" transform="rotate(-90 116.1 27.4)">GND</text>
</g>
</svg>
